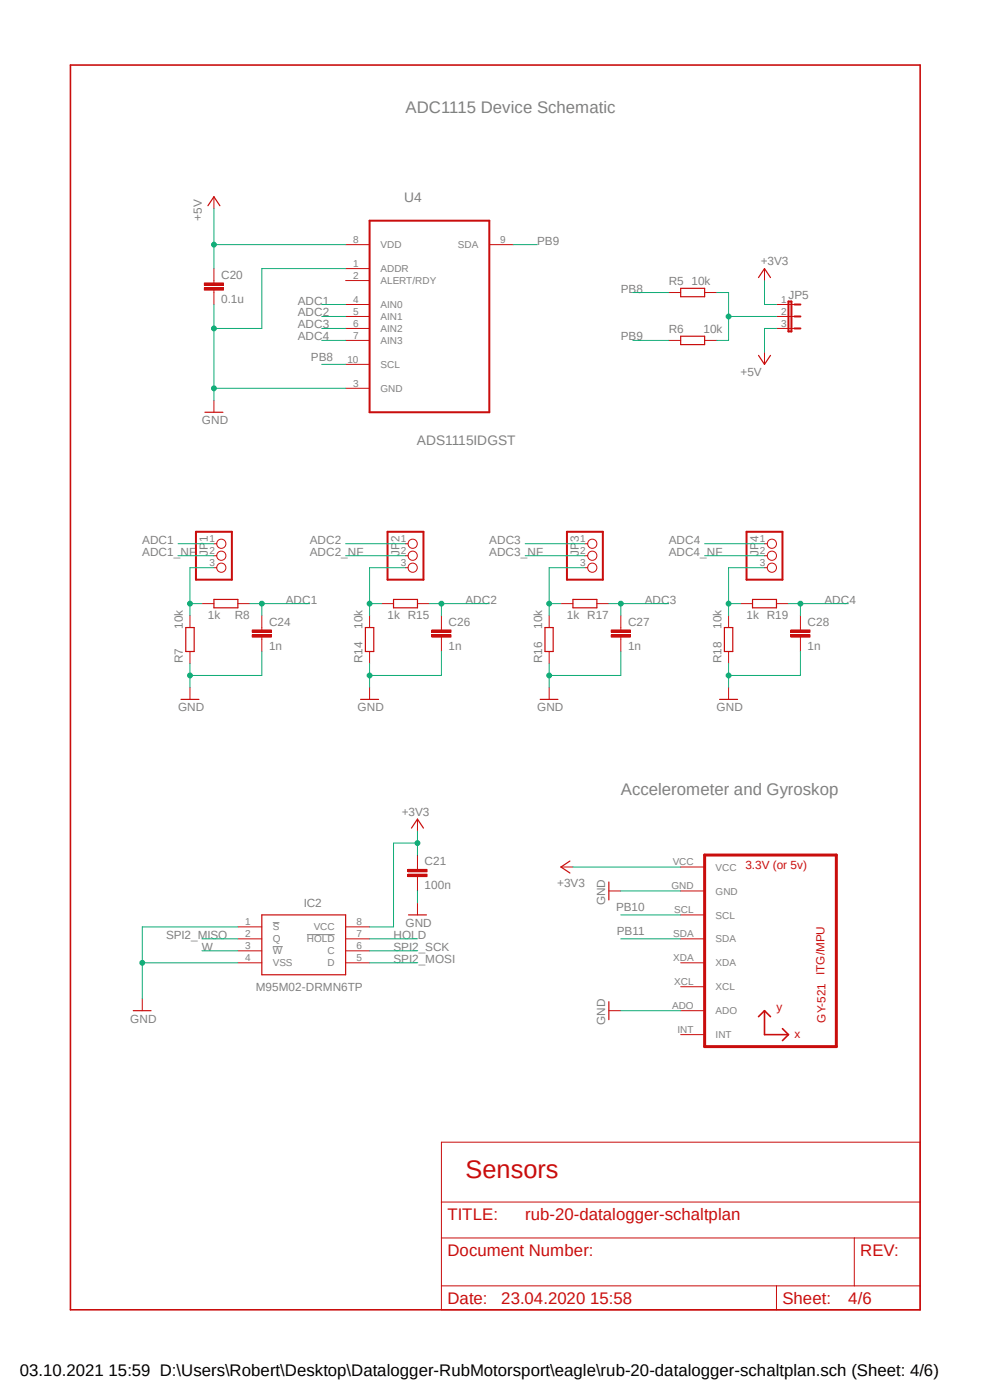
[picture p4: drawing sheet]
<svg xmlns="http://www.w3.org/2000/svg" width="210mm" height="297mm" viewBox="0 0 210 297" stroke-linecap="round" stroke-linejoin="round" font-family="sans-serif">
<path d="M14.4 13.5l181.1 265M195.5 13.5l-181.1 265" fill="none" stroke="#fff" stroke-width=".21"/>
<path d="M57.9 195.7h1.4M65.1 198.3h5.9M57.9 200.8h2.1" fill="none" stroke="#808080" stroke-width=".21"/>
<path d="M14.9 13.8h180.3v264.1h-180.3z" fill="none" stroke="#c90d0c" stroke-width=".34"/>
<g fill="none" stroke="#c90d0c" stroke-width=".21">
<path d="M45.4 41.7v2.6M45.4 59.5v.5M73.3 51.9h5.1M73.3 57h5.1M73.3 59.5h5.1M103.8 51.9h5.1M45.4 61.6v.5M73.3 64.6h5.1M73.3 67.1h5.1M73.3 69.7h5.1M73.3 72.2h5.1M73.3 77.3h5.1"/>
<path d="M45.4 84.9v2.6M73.3 82.4h5.1M93.6 242.3h101.6v35.6h-101.6zM93.6 255h101.6M93.6 262.6h101.6M93.6 272.8h101.6M164.7 272.8v5.1M181.2 262.6v10.2"/>
</g>
<path d="M78.4 46.8h25.4v40.7h-25.4z" fill="none" stroke="#c90d0c" stroke-width=".42"/>
<path d="M44.1 43.6l1.3-1.9 1.3 1.9M43.5 87.5h3.8" fill="none" stroke="#c90d0c" stroke-width=".25"/>
<path d="M43.3 61h4.1v.6h-4.1z" fill-rule="evenodd" fill="#c90d0c"/>
<path d="M43.3 61h4.1v.6h-4.1z" fill="none" stroke="#c90d0c" stroke-width=".21"/>
<path d="M43.3 60h4.1v.5h-4.1z" fill-rule="evenodd" fill="#c90d0c"/>
<g fill="none" stroke="#c90d0c" stroke-width=".21">
<path d="M45.4 57v2.5M162.2 57v2.5M43.3 60h4.1v.5h-4.1zM45.4 62.1v2.5M141.9 62.1h2.5M141.9 72.2h2.5M149.5 62.1h2.5M149.5 72.2h2.5M40.3 130.6v2.5M40.3 138.2v2.6M55.5 133.1v.5M55.5 135.2v.5"/>
<path d="M40.3 145.8v2.6"/>
</g>
<path d="M160.9 58.9l1.3-1.9 1.2 1.9M144.4 61.2h5.1v1.7h-5.1zM144.4 71.3h5.1v1.8h-5.1zM39.4 133.1h1.8v5.1h-1.8zM38.4 148.4h3.8" fill="none" stroke="#c90d0c" stroke-width=".25"/>
<path d="M53.5 134.7h4.1v.5h-4.1z" fill-rule="evenodd" fill="#c90d0c"/>
<path d="M53.5 134.7h4.1v.5h-4.1z" fill="none" stroke="#c90d0c" stroke-width=".21"/>
<path d="M53.5 133.6h4.1v.6h-4.1z" fill-rule="evenodd" fill="#c90d0c"/>
<g fill="none" stroke="#c90d0c" stroke-width=".21">
<path d="M45.4 115.4h.6M45.4 117.9h.6M42.8 128.1h2.6M45.4 120.4h.6M50.5 128.1h2.5M53.5 133.6h4.1v.6h-4.1zM55.5 130.6v2.5M55.5 135.7v2.5M78.4 130.6v2.5M78.4 138.2v2.6M93.6 133.1v.5M93.6 135.2v.5"/>
<path d="M78.4 145.8v2.6"/>
<circle cx="46.9" cy="117.9" r=".98"/>
<circle cx="46.9" cy="115.4" r=".98"/>
<circle cx="46.9" cy="120.4" r=".98"/>
</g>
<path d="M45.4 127.2h5.1v1.7h-5.1zM77.5 133.1h1.8v5.1h-1.8zM76.5 148.4h3.8" fill="none" stroke="#c90d0c" stroke-width=".25"/>
<path d="M41.6 112.8h7.6v10.2h-7.6z" fill="none" stroke="#c90d0c" stroke-width=".42"/>
<path d="M91.6 134.7h4.1v.5h-4.1z" fill-rule="evenodd" fill="#c90d0c"/>
<path d="M91.6 134.7h4.1v.5h-4.1z" fill="none" stroke="#c90d0c" stroke-width=".21"/>
<path d="M91.6 133.6h4.1v.6h-4.1z" fill-rule="evenodd" fill="#c90d0c"/>
<g fill="none" stroke="#c90d0c" stroke-width=".21">
<path d="M86 115.4h.6M86 117.9h.6M80.9 128.1h2.6M86 120.4h.6M88.6 128.1h2.5M91.6 133.6h4.1v.6h-4.1zM93.6 130.6v2.5M93.6 135.7v2.5M116.5 130.6v2.5M116.5 138.2v2.6M131.7 133.1v.5M131.7 135.2v.5"/>
<path d="M116.5 145.8v2.6"/>
<circle cx="87.5" cy="115.4" r=".98"/>
<circle cx="87.5" cy="117.9" r=".98"/>
<circle cx="87.5" cy="120.4" r=".98"/>
</g>
<path d="M83.5 127.2h5.1v1.7h-5.1zM115.6 133.1h1.7v5.1h-1.7zM114.6 148.4h3.8" fill="none" stroke="#c90d0c" stroke-width=".25"/>
<path d="M82.2 112.8h7.6v10.2h-7.6z" fill="none" stroke="#c90d0c" stroke-width=".42"/>
<path d="M129.7 134.7h4v.5h-4z" fill-rule="evenodd" fill="#c90d0c"/>
<path d="M129.7 134.7h4v.5h-4z" fill="none" stroke="#c90d0c" stroke-width=".21"/>
<path d="M129.7 133.6h4v.6h-4z" fill-rule="evenodd" fill="#c90d0c"/>
<g fill="none" stroke="#c90d0c" stroke-width=".21">
<path d="M124.1 115.4h.6M124.1 117.9h.6M119 128.1h2.5M124.1 120.4h.6M126.6 128.1h2.6M129.7 133.6h4v.6h-4zM131.7 130.6v2.5M131.7 135.7v2.5M154.6 130.6v2.5M154.6 138.2v2.6M169.8 133.1v.5M169.8 135.2v.5"/>
<path d="M154.6 145.8v2.6"/>
<circle cx="125.6" cy="117.9" r=".98"/>
<circle cx="125.6" cy="115.4" r=".98"/>
<circle cx="125.6" cy="120.4" r=".98"/>
</g>
<path d="M121.5 127.2h5.1v1.7h-5.1zM153.7 133.1h1.7v5.1h-1.7zM152.7 148.4h3.8" fill="none" stroke="#c90d0c" stroke-width=".25"/>
<path d="M120.3 112.8h7.6v10.2h-7.6z" fill="none" stroke="#c90d0c" stroke-width=".42"/>
<path d="M167.8 134.7h4v.5h-4z" fill-rule="evenodd" fill="#c90d0c"/>
<path d="M167.8 134.7h4v.5h-4z" fill="none" stroke="#c90d0c" stroke-width=".21"/>
<path d="M167.8 133.6h4v.6h-4z" fill-rule="evenodd" fill="#c90d0c"/>
<g fill="none" stroke="#c90d0c" stroke-width=".21">
<path d="M162.2 74.8v2.5M164.7 69.7h3.8M164.7 67.1h3.8M164.7 64.6h3.8M162.2 115.4h.5M162.2 117.9h.5M157.1 128.1h2.5M162.2 120.4h.5M164.7 128.1h2.6M167.8 133.6h4v.6h-4zM169.8 130.6v2.5M169.8 135.7v2.5"/>
<path d="M50.5 199.2h5M50.5 196.6h5M73.3 199.2h5.1M73.3 196.6h5.1M88.6 183.9v.5M88.6 186v.5M119 183.9h2.5M129.2 189h2.5M144.4 183.9h5.1M144.4 189h5.1M144.4 194.1h5.1M144.4 199.2h5.1"/>
<path d="M50.5 204.3h5M50.5 201.7h5M73.3 204.3h5.1M73.3 201.7h5.1M129.2 214.4h2.5M144.4 204.3h5.1M144.4 209.3h5.1M144.4 214.4h5.1M144.4 219.5h5.1"/>
<circle cx="163.7" cy="115.4" r=".98"/>
<circle cx="163.7" cy="117.9" r=".98"/>
<circle cx="163.7" cy="120.4" r=".98"/>
</g>
<path d="M160.9 75.4l1.3 1.9 1.2-1.9M159.6 127.2h5.1v1.7h-5.1zM55.5 194.1h17.8v12.7h-17.8zM120.9 182.7l-1.9 1.2 1.9 1.3M129.2 187.1v3.8M129.2 212.5v3.8" fill="none" stroke="#c90d0c" stroke-width=".25"/>
<path d="M167.3 64h.6v6.3h-.6zM168.5 69.7h1.3M168.5 67.1h1.3M168.5 64.6h1.3M158.4 112.8h7.6v10.2h-7.6z" fill="none" stroke="#c90d0c" stroke-width=".42"/>
<path d="M149.5 181.4h27.9v40.6h-27.9z" fill="none" stroke="#c90d0c" stroke-width=".64"/>
<path d="M162.2 214.4v5.1h5.1M162.2 214.4l1.2 1.3M162.2 214.4l-1.3 1.3M166 218.2l1.3 1.3M167.3 219.5l-1.3 1.3" fill="none" stroke="#c90d0c" stroke-width=".34"/>
<path d="M86.5 185.5h4.1v.5h-4.1z" fill-rule="evenodd" fill="#c90d0c"/>
<path d="M86.5 185.5h4.1v.5h-4.1z" fill="none" stroke="#c90d0c" stroke-width=".21"/>
<path d="M86.5 184.4h4.1v.6h-4.1z" fill-rule="evenodd" fill="#c90d0c"/>
<path d="M88.6 173.8v2.5M86.5 184.4h4.1v.6h-4.1zM88.6 181.4v2.5M88.6 186.5v2.5M88.6 191.6v2.5M30.2 211.9v2.5" fill="none" stroke="#c90d0c" stroke-width=".21"/>
<path d="M87.3 175.7l1.3-1.9 1.2 1.9M86.7 194.1h3.8M28.3 214.4h3.7" fill="none" stroke="#c90d0c" stroke-width=".25"/>
<path d="M45.4 51.9h27.9M45.4 44.3v12.7" fill="none" stroke="#0dab76" stroke-width=".21"/>
<circle cx="45.4" cy="51.9" r=".51" fill="#0dab76"/>
<g fill="none" stroke="#0dab76" stroke-width=".21">
<path d="M73.3 57h-17.8v12.7h-10.1M45.4 64.6v20.3M164.7 69.7h-2.5v5.1"/>
<circle cx="45.4" cy="51.9" r=".51"/>
</g>
<circle cx="45.4" cy="69.7" r=".51" fill="#0dab76"/>
<g fill="none" stroke="#0dab76" stroke-width=".21">
<path d="M45.4 82.4h27.9"/>
<circle cx="45.4" cy="69.7" r=".51"/>
</g>
<circle cx="45.4" cy="82.4" r=".51" fill="#0dab76"/>
<g fill="none" stroke="#0dab76" stroke-width=".21">
<path d="M55.5 138.2v5.1h-15.2M40.3 140.8v5"/>
<circle cx="45.4" cy="82.4" r=".51"/>
</g>
<circle cx="40.3" cy="143.3" r=".51" fill="#0dab76"/>
<g fill="none" stroke="#0dab76" stroke-width=".21">
<path d="M93.6 138.2v5.1h-15.2M78.4 140.8v5"/>
<circle cx="40.3" cy="143.3" r=".51"/>
</g>
<circle cx="78.4" cy="143.3" r=".51" fill="#0dab76"/>
<g fill="none" stroke="#0dab76" stroke-width=".21">
<path d="M116.5 140.8v5M116.5 143.3h15.2"/>
<circle cx="78.4" cy="143.3" r=".51"/>
</g>
<circle cx="116.5" cy="143.3" r=".51" fill="#0dab76"/>
<g fill="none" stroke="#0dab76" stroke-width=".21">
<path d="M131.7 138.2v5.1M169.8 138.2v5.1h-15.2M154.6 140.8v5"/>
<circle cx="116.5" cy="143.3" r=".51"/>
</g>
<circle cx="154.6" cy="143.3" r=".51" fill="#0dab76"/>
<g fill="none" stroke="#0dab76" stroke-width=".21">
<path d="M50.5 196.6h-20.3v15.3M88.6 189v2.6M131.7 189h12.7M30.2 204.3h20.3M131.7 214.4h12.7"/>
<circle cx="154.6" cy="143.3" r=".51"/>
</g>
<circle cx="30.2" cy="204.3" r=".51" fill="#0dab76"/>
<g fill="none" stroke="#0dab76" stroke-width=".21">
<path d="M68.2 64.6h5.1M53 128.1h12.7M55.5 128.1v2.5"/>
<circle cx="30.2" cy="204.3" r=".51"/>
</g>
<circle cx="55.5" cy="128.1" r=".51" fill="#0dab76"/>
<g fill="none" stroke="#0dab76" stroke-width=".21">
<path d="M68.2 67.1h5.1M37.8 115.4h7.6M73.3 115.4h12.7M91.1 128.1h12.7M93.6 128.1v2.5"/>
<circle cx="55.5" cy="128.1" r=".51"/>
</g>
<circle cx="93.6" cy="128.1" r=".51" fill="#0dab76"/>
<g fill="none" stroke="#0dab76" stroke-width=".21">
<path d="M68.2 69.7h5.1M111.4 115.4h12.7M129.2 128.1h12.7M131.7 128.1v2.5"/>
<circle cx="93.6" cy="128.1" r=".51"/>
</g>
<circle cx="131.7" cy="128.1" r=".51" fill="#0dab76"/>
<g fill="none" stroke="#0dab76" stroke-width=".21">
<path d="M68.2 72.2h5.1M149.5 115.4h12.7M167.3 128.1h12.7M169.8 128.1v2.5"/>
<circle cx="131.7" cy="128.1" r=".51"/>
</g>
<circle cx="169.8" cy="128.1" r=".51" fill="#0dab76"/>
<g fill="none" stroke="#0dab76" stroke-width=".21">
<path d="M108.9 51.9h5.1M162.2 59.5v5.1h2.5M68.2 77.3h5.1M134.2 62.1h7.7M134.2 72.2h7.7M88.6 176.3v5.1M88.6 178.9h-5.1v17.7M121.5 183.9h22.9"/>
<circle cx="169.8" cy="128.1" r=".51"/>
</g>
<circle cx="88.6" cy="178.9" r=".51" fill="#0dab76"/>
<g fill="none" stroke="#0dab76" stroke-width=".21">
<path d="M40.3 128.1h2.5M45.4 120.4h-5.1v10.2M78.4 196.6h5.1M131.7 194.1h12.7M131.7 199.2h12.7"/>
<circle cx="88.6" cy="178.9" r=".51"/>
</g>
<circle cx="40.3" cy="128.1" r=".51" fill="#0dab76"/>
<g fill="none" stroke="#0dab76" stroke-width=".21">
<path d="M37.8 117.9h7.6M78.4 128.1h2.5M86 120.4h-7.6v10.2"/>
<circle cx="40.3" cy="128.1" r=".51"/>
</g>
<circle cx="78.4" cy="128.1" r=".51" fill="#0dab76"/>
<g fill="none" stroke="#0dab76" stroke-width=".21">
<path d="M73.3 117.9h12.7M116.5 120.4v10.2M116.5 128.1h2.5"/>
<circle cx="78.4" cy="128.1" r=".51"/>
</g>
<circle cx="116.5" cy="128.1" r=".51" fill="#0dab76"/>
<g fill="none" stroke="#0dab76" stroke-width=".21">
<path d="M111.4 117.9h12.7M116.5 120.4h7.6M154.6 128.1h2.5M162.2 120.4h-7.6v10.2"/>
<circle cx="116.5" cy="128.1" r=".51"/>
</g>
<circle cx="154.6" cy="128.1" r=".51" fill="#0dab76"/>
<g fill="none" stroke="#0dab76" stroke-width=".21">
<path d="M152 62.1h2.6v10.1h-2.6M154.6 67.1h10.1M149.5 117.9h12.7"/>
<circle cx="154.6" cy="128.1" r=".51"/>
</g>
<circle cx="154.6" cy="67.1" r=".51" fill="#0dab76"/>
<g fill="none" stroke="#0dab76" stroke-width=".21">
<path d="M42.8 199.2h7.7M78.4 199.2h10.2M42.8 201.7h7.7M78.4 201.7h10.2M78.4 204.3h10.2"/>
<circle cx="154.6" cy="67.1" r=".51"/>
</g>
<text font-size="5.4" fill="#c90d0c" x="98.7" y="249.9">Sensors</text>
<g font-size="3.6" fill="#808080">
<text x="86" y="24">ADC1115 Device Schematic</text>
<text x="131.7" y="168.7">Accelerometer and Gyroskop</text>
</g>
<g font-size="3.6" fill="#c90d0c">
<text x="94.9" y="258.8">TITLE:</text>
<text x="111.4" y="258.8">rub-20-datalogger-schaltplan</text>
<text x="94.9" y="266.4">Document Number:</text>
<text x="182.5" y="266.4">REV:</text>
<text x="94.9" y="276.6">Date:</text>
<text x="106.3" y="276.6">23.04.2020 15:58</text>
<text x="166" y="276.6">Sheet:</text>
<text x="180" y="276.6">4/6</text>
</g>
<text font-size="3.6" x="4.2" y="291.8">03.10.2021 15:59 D:\Users\Robert\Desktop\Datalogger-RubMotorsport\eagle\rub-20-datalogger-schaltplan.sch (Sheet: 4/6)</text>
<g font-size="2.9" fill="#808080">
<text x="85.7" y="42.8">U4</text>
<text x="88.4" y="94.4">ADS1115IDGST</text>
</g>
<g font-size="2.5" fill="#808080">
<text x="42.8" y="46.8" transform="rotate(-90 42.8 46.8)">+5V</text>
<text x="114" y="51.9">PB9</text>
<text x="46.9" y="59.1">C20</text>
<text x="161.4" y="56.2">+3V3</text>
<text x="46.9" y="64.2">0.1u</text>
<text x="63.2" y="64.6">ADC1</text>
<text x="131.7" y="62.1">PB8</text>
<text x="141.9" y="60.5">R5</text>
<text x="146.7" y="60.5">10k</text>
<text x="167.3" y="63.3">JP5</text>
<text x="63.2" y="67.1">ADC2</text>
<text x="63.2" y="69.7">ADC3</text>
<text x="141.9" y="70.7">R6</text>
<text x="149.2" y="70.7">10k</text>
<text x="63.2" y="72.2">ADC4</text>
<text x="66" y="76.5">PB8</text>
<text x="131.7" y="72.2">PB9</text>
<text x="157.1" y="79.8">+5V</text>
<text x="42.8" y="90">GND</text>
<text x="30.2" y="115.4">ADC1</text>
<text x="30.2" y="117.9">ADC1_NF</text>
<text x="44.1" y="117.9" transform="rotate(-90 44.1 117.9)">JP1</text>
<text x="65.7" y="117.9">ADC2_NF</text>
<text x="65.7" y="115.4">ADC2</text>
<text x="84.8" y="117.9" transform="rotate(-90 84.8 117.9)">JP2</text>
<text x="103.8" y="117.9">ADC3_NF</text>
<text x="103.8" y="115.4">ADC3</text>
<text x="122.8" y="117.9" transform="rotate(-90 122.8 117.9)">JP3</text>
<text x="141.9" y="117.9">ADC4_NF</text>
<text x="141.9" y="115.4">ADC4</text>
<text x="160.9" y="117.9" transform="rotate(-90 160.9 117.9)">JP4</text>
<text x="44.1" y="131.4">1k</text>
<text x="49.8" y="131.4">R8</text>
<text x="60.6" y="128.1">ADC1</text>
<text x="82.2" y="131.4">1k R15</text>
<text x="98.7" y="128.1">ADC2</text>
<text x="120.3" y="131.4">1k R17</text>
<text x="136.8" y="128.1">ADC3</text>
<text x="158.4" y="131.4">1k R19</text>
<text x="174.9" y="128.1">ADC4</text>
<text x="38.8" y="133.4" transform="rotate(-90 38.8 133.4)">10k</text>
<text x="57.1" y="137.8">1n</text>
<text x="57.1" y="132.8">C24</text>
<text x="76.9" y="133.4" transform="rotate(-90 76.9 133.4)">10k</text>
<text x="95.2" y="137.8">1n</text>
<text x="95.2" y="132.8">C26</text>
<text x="115" y="133.4" transform="rotate(-90 115 133.4)">10k</text>
<text x="133.2" y="137.8">1n</text>
<text x="133.2" y="132.8">C27</text>
<text x="153" y="133.4" transform="rotate(-90 153 133.4)">10k</text>
<text x="171.3" y="137.8">1n</text>
<text x="171.3" y="132.8">C28</text>
<text x="38.8" y="140.8" transform="rotate(-90 38.8 140.8)">R7</text>
<text x="76.9" y="140.8" transform="rotate(-90 76.9 140.8)">R14</text>
<text x="115" y="140.8" transform="rotate(-90 115 140.8)">R16</text>
<text x="153.1" y="140.8" transform="rotate(-90 153.1 140.8)">R18</text>
<text x="37.8" y="150.9">GND</text>
<text x="75.9" y="150.9">GND</text>
<text x="114" y="150.9">GND</text>
<text x="152" y="150.9">GND</text>
<text x="85.2" y="173">+3V3</text>
<text x="90.1" y="183.6">C21</text>
<text x="90.1" y="188.6">100n</text>
<text x="118.2" y="188.3">+3V3</text>
<text x="64.4" y="192.4">IC2</text>
<text x="86" y="196.6">GND</text>
<text x="128.4" y="192.1" transform="rotate(-90 128.4 192.1)">GND</text>
<text x="130.7" y="193.3">PB10</text>
<text x="35.2" y="199.2">SPI2_MISO</text>
<text x="42.8" y="201.7">W</text>
<text x="83.5" y="201.7">SPI2_SCK</text>
<text x="83.5" y="199.2">HOLD</text>
<text x="130.9" y="198.4">PB11</text>
<text x="83.5" y="204.3">SPI2_MOSI</text>
<text x="54.3" y="210.2">M95M02-DRMN6TP</text>
<text x="27.6" y="217">GND</text>
<text x="128.4" y="217.5" transform="rotate(-90 128.4 217.5)">GND</text>
</g>
<g font-size="2.5" fill="#c90d0c">
<text x="158.1" y="184.4">3.3V (or 5v)</text>
<text x="174.9" y="206.8" transform="rotate(-90 174.9 206.8)">ITG/MPU</text>
<text x="164.7" y="214.4">y</text>
<text x="168.5" y="220.3">x</text>
<text x="175.1" y="217" transform="rotate(-90 175.1 217)">GY-521</text>
</g>
<g font-size="2.1" fill="#808080">
<text x="74.9" y="51.5">8</text>
<text x="80.7" y="52.7">VDD</text>
<text x="97.2" y="52.7">SDA</text>
<text x="106.1" y="51.5">9</text>
<text x="74.9" y="56.6">1</text>
<text x="74.9" y="59.1">2</text>
<text x="80.7" y="57.7">ADDR</text>
<text x="74.9" y="64.2">4</text>
<text x="80.7" y="60.3">ALERT/RDY</text>
<text x="80.7" y="65.4">AIN0</text>
<text x="165.7" y="64.2">1</text>
<text x="74.9" y="66.8">5</text>
<text x="74.9" y="69.3">6</text>
<text x="74.9" y="71.8">7</text>
<text x="80.7" y="67.9">AIN1</text>
<text x="80.7" y="70.4">AIN2</text>
<text x="165.7" y="66.8">2</text>
<text x="165.7" y="69.3">3</text>
<text x="73.7" y="76.9">10</text>
<text x="80.7" y="73">AIN3</text>
<text x="74.9" y="82">3</text>
<text x="80.7" y="78.1">SCL</text>
<text x="80.7" y="83.1">GND</text>
<text x="44.4" y="115">1</text>
<text x="44.4" y="117.6">2</text>
<text x="85" y="115">1</text>
<text x="85" y="117.6">2</text>
<text x="123.1" y="115">1</text>
<text x="123.1" y="117.6">2</text>
<text x="161.2" y="115">1</text>
<text x="161.2" y="117.6">2</text>
<text x="44.4" y="120.1">3</text>
<text x="85" y="120.1">3</text>
<text x="123.1" y="120.1">3</text>
<text x="161.2" y="120.1">3</text>
<text x="142.7" y="183.6">VCC</text>
<text x="151.8" y="184.7">VCC</text>
<text x="142.5" y="188.6">GND</text>
<text x="151.8" y="189.8">GND</text>
<text x="52" y="196.3">1</text>
<text x="57.9" y="197.4">S</text>
<text x="66.5" y="197.4">VCC</text>
<text x="75.6" y="196.3">8</text>
<text x="143" y="193.7">SCL</text>
<text x="151.8" y="194.9">SCL</text>
<text x="52" y="198.8">2</text>
<text x="52" y="201.3">3</text>
<text x="52" y="203.9">4</text>
<text x="57.9" y="199.9">Q</text>
<text x="57.9" y="202.5">W</text>
<text x="65.1" y="199.9">HOLD</text>
<text x="69.5" y="202.5">C</text>
<text x="75.6" y="198.8">7</text>
<text x="75.6" y="201.3">6</text>
<text x="75.6" y="203.9">5</text>
<text x="142.8" y="198.8">SDA</text>
<text x="142.8" y="203.9">XDA</text>
<text x="151.8" y="199.9">SDA</text>
<text x="57.9" y="205">VSS</text>
<text x="69.5" y="205">D</text>
<text x="143" y="209">XCL</text>
<text x="151.8" y="205">XDA</text>
<text x="142.6" y="214">ADO</text>
<text x="151.8" y="210.1">XCL</text>
<text x="151.8" y="215.2">ADO</text>
<text x="143.7" y="219.1">INT</text>
<text x="151.8" y="220.3">INT</text>
</g>
</svg>
